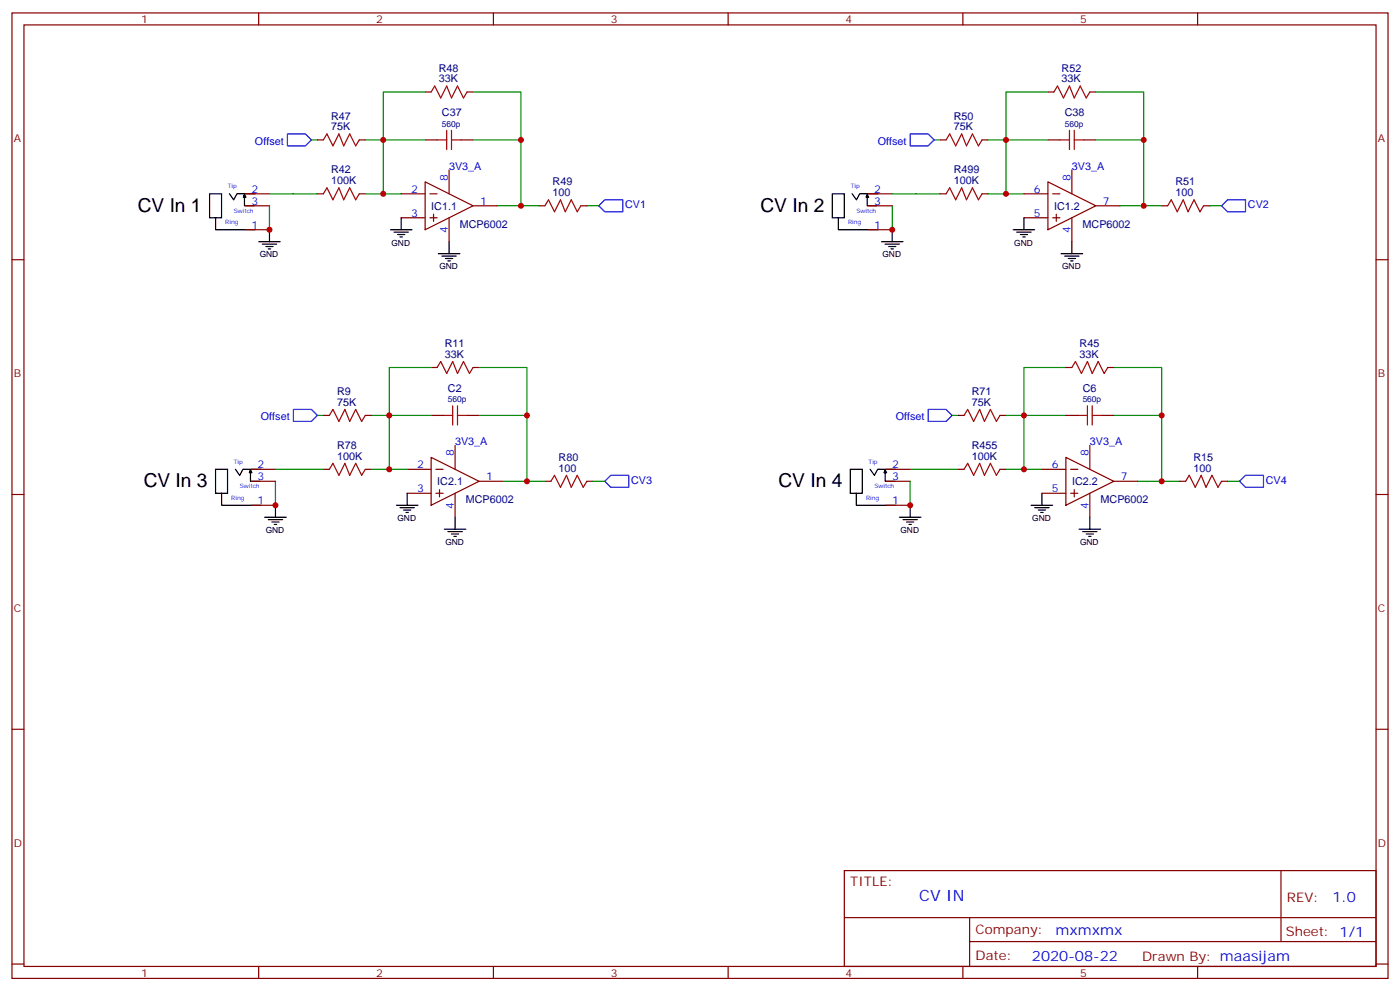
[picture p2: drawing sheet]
<svg xmlns="http://www.w3.org/2000/svg" width="412mm" height="292mm" viewBox="0 0 412 292" stroke-linecap="round" stroke-linejoin="round" font-family="sans-serif">
<g fill="none" stroke="#870000" stroke-width=".35">
<path d="M3.5 3.8h405.4v284.3h-405.4zM7.1 7.3h398.2v277.3h-398.2zM76.2 3.8v3.5M145.3 3.8v3.5M214.5 3.8v3.5M283.6 3.8v3.5M352.8 3.8v3.5M125.2 27.1h1.8M137.6 27.1h1.7M308.7 27.1h1.7M321 27.1h1.8M72.3 57.1h7.1"/>
<path d="M93.5 41.2h1.7M93.5 57.1h1.7M105.8 41.2h1.8M105.8 57.1h1.8M118.2 57.1h7M125.2 53.6l14.1 7-14.1 7.1zM125.2 41.2h3.6M126.6 57.1h2.2M132.3 50v7.1M135.8 41.2h3.5M255.8 57.1h7M276.9 41.2h1.8"/>
<path d="M276.9 57.1h1.8M289.3 41.2h1.7M289.3 57.1h1.7M301.6 57.1h7.1M308.7 53.6l14.1 7-14.1 7.1zM308.7 41.2h3.5M310.1 57.1h2.1M315.7 50v7.1M319.3 41.2h3.5M3.5 76.5h3.6M72.3 67.7h7.1M72.3 60.6h7.1"/>
<path d="M118.2 64.1h7M126.6 64.1h2.2M127.7 63.1v2.1M132.3 64.1v7.1M139.3 60.6h7.1M158.7 60.6h1.8M171.1 60.6h1.8M255.8 67.7h7M255.8 60.6h7M301.6 64.1h7.1M310.1 64.1h2.1M311.1 63.1v2.1"/>
<path d="M315.7 64.1v7.1M322.8 60.6h7M342.2 60.6h1.8M354.5 60.6h1.8M405.3 76.5h3.6M127 108.2h1.8M139.3 108.2h1.8M314 108.2h1.7M326.3 108.2h1.8M74.1 138.2h7M95.2 122.3h1.8M95.2 138.2h1.8"/>
<path d="M107.6 122.3h1.8M107.6 138.2h1.8M119.9 138.2h7.1M127 134.7l14.1 7-14.1 7.1zM127 122.3h3.5M128.4 138.2h2.1M134.1 131.2v7M137.6 122.3h3.5M261.1 138.2h7M282.2 122.3h1.8M282.2 138.2h1.8M294.6 122.3h1.7"/>
<path d="M294.6 138.2h1.7M306.9 138.2h7.1M314 134.7l14.1 7-14.1 7.1zM314 122.3h3.5M315.4 138.2h2.1M321 131.2v7M324.6 122.3h3.5M3.5 145.6h3.6M74.1 141.7h7M74.1 148.8h7M119.9 145.3h7.1M128.4 145.3h2.1"/>
<path d="M129.5 144.2v2.1M134.1 145.3v7M141.1 141.7h7.1M160.5 141.7h1.8M172.9 141.7h1.7M261.1 141.7h7M261.1 148.8h7M306.9 145.3h7.1M315.4 145.3h2.1M316.4 144.2v2.1M321 145.3v7M328.1 141.7h7"/>
<path d="M347.5 141.7h1.7M359.8 141.7h1.8M405.3 145.6h3.6M3.5 214.8h3.6M405.3 214.8h3.6M248.7 256.4h156.6v28.2h-156.6zM377.3 256.4v20.9M248.7 270.2h156.5M285.6 277.3h119.6M285.6 270.2v14.2M3.5 283.9h3.6M76.2 284.6v3.5"/>
<path d="M145.3 284.6v3.5M214.5 284.6v3.5M283.6 284.6v3.5M352.8 284.6v3.5M405.3 283.9h3.6"/>
</g>
<g fill="none" stroke="#000" stroke-width=".35">
<path d="M61.7 57.1h3.6v7h-3.6zM67.6 57l1.2 1.9 1-1.8h5.4M72 57.7v-.3l-.3 .7h.7l-.4-.8v3.3h2.9M245.2 57.1h3.5v7h-3.5zM251 57l1.3 1.9 1-1.8h5.3M255.5 57.7l-.1-.3-.3 .7h.8l-.4-.8v3.3h2.8M63.4 64.1l.1 3.6h11.7M76.2 71.2h6.3M77.3 71.9h4.2M78.3 72.6h2.1M79 73.3h.7M79.4 67.7v3.5"/>
<path d="M115 67.7h6.4M116.1 68.4h4.2M117.1 69.1h2.1M117.8 69.8h.7M118.2 64.1v3.6M129.1 74.7h6.4M130.2 75.4h4.2M131.2 76.1h2.1M131.9 76.8h.7M132.3 71.2v3.5M246.9 64.1l.1 3.6h11.6M259.6 71.2h6.4"/>
<path d="M260.7 71.9h4.2M261.8 72.6h2.1M262.5 73.3h.7M262.8 67.7v3.5M298.4 67.7h6.4M299.5 68.4h4.2M300.6 69.1h2.1M301.3 69.8h.7M301.6 64.1v3.6M312.6 74.7h6.3M313.6 75.4h4.3M314.7 76.1h2.1"/>
<path d="M315.4 76.8h.7M315.7 71.2v3.5M63.5 138.2h3.5v7.1h-3.5zM69.3 138.2l1.3 1.8 1-1.8h5.3M73.8 138.9v-.4l-.4 .7h.8l-.4-.8v3.3h2.8M250.5 138.2h3.5v7.1h-3.5zM256.3 138.2l1.3 1.8 .9-1.8h5.4M260.8 138.9l-.1-.4-.3 .7h.8l-.4-.8v3.3h2.8M65.2 145.3l.1 3.5h11.6M78 152.3h6.3M79 153h4.3M80.1 153.7h2.1"/>
<path d="M80.8 154.4h.7M81.1 148.8v3.5M116.8 148.8h6.3M117.8 149.5h4.3M118.9 150.2h2.1M119.6 150.9h.7M119.9 145.3v3.5M130.9 155.9h6.3M131.9 156.6h4.3M133 157.3h2.1M133.7 158h.7M134.1 152.3v3.6"/>
<path d="M252.2 145.3v3.5h11.7M264.9 152.3h6.4M266 153h4.2M267.1 153.7h2.1M267.8 154.4h.7M268.1 148.8v3.5M303.7 148.8h6.4M304.8 149.5h4.2M305.9 150.2h2.1M306.6 150.9h.7M306.9 145.3v3.5M317.9 155.9h6.3"/>
<path d="M318.9 156.6h4.2M320 157.3h2.1M320.7 158h.7M321 152.3v3.6"/>
</g>
<g fill="none" stroke="#008700" stroke-width=".35">
<path d="M125.2 27.1h-12.3v14.1h-5.3M139.3 27.1h14.2v14.1M308.7 27.1h-12.4v14.1h-5.3M322.8 27.1h14.1v14.1M79.4 57.1h14.1M91.7 41.2h1.8M107.6 57.1h10.6M125.2 41.2h-12.3v15.9M139.3 41.2h14.2v19.4h-7.1M262.8 57.1h14.1M275.2 41.2h1.7M291 57.1h10.6"/>
<path d="M308.7 41.2h-12.4v15.9M322.8 41.2h14.1v19.4h-7.1M79.4 60.6v7.1M153.5 60.6h5.2M172.9 60.6h3.5M262.8 60.6v7.1M336.9 60.6h5.3M356.3 60.6h3.5M127 108.2h-12.3v14.1h-5.3M141.1 108.2h14.1v14.1M314 108.2h-12.4v14.1h-5.3M328.1 108.2h14.1v14.1"/>
<path d="M81.1 138.2h14.1M93.5 122.3h1.7M109.4 138.2h10.5M127 122.3h-12.3v15.9M141.1 122.3h14.1v19.4h-7M268.1 138.2h14.1M280.5 122.3h1.7M296.3 138.2h10.6M314 122.3h-12.4v15.9M328.1 122.3h14.1v19.4h-7.1M81.1 141.7v7.1M155.2 141.7h5.3"/>
<path d="M174.6 141.7h3.6M268.1 141.7v7.1M342.2 141.7h5.3M361.6 141.7h3.5"/>
</g>
<path d="M84.7 39.4h5.3l1.7 1.8-1.7 1.8h-5.3zM268.1 39.4h5.3l1.8 1.8-1.8 1.8h-5.3zM361.6 58.8h5.3v3.6h-5.3l-1.8-1.8zM176.4 60.6l1.8-1.8h5.2v3.6h-5.2zM86.4 120.6h5.3l1.8 1.7-1.8 1.8h-5.3zM273.4 120.6h5.3l1.8 1.7-1.8 1.8h-5.3zM178.2 141.7l1.7-1.7h5.3v3.5h-5.3zM365.1 141.7l1.8-1.7h5.3v3.5h-5.3z" fill="none" stroke="#00f" stroke-width=".35"/>
<g fill="none" stroke="#a10000" stroke-width=".35">
<path d="M127 27.1l1.1-1.8 1.7 3.6 1.8-3.6 1.4 3.6 1.8-3.6 1.7 3.6 1.1-1.8M131.6 38.4v5.6M133 38.4v5.6M310.4 27.1l1.1-1.8 1.8 3.6 1.7-3.6 1.4 3.6 1.8-3.6 1.8 3.6 1-1.8M315 38.4v5.6M316.4 38.4v5.6M95.2 41.2l1.1-1.8 1.8 3.6 1.7-3.6 1.4 3.6 1.8-3.6 1.8 3.6 1-1.8M95.2 57.1l1.1-1.8 1.8 3.5 1.7-3.5 1.4 3.5 1.8-3.5 1.8 3.5 1-1.7M128.8 41.2h2.8M133 41.2h2.8M278.7 41.2l1.1-1.8 1.7 3.6 1.8-3.6 1.4 3.6 1.8-3.6 1.7 3.6 1.1-1.8M278.7 57.1l1.1-1.8 1.7 3.5 1.8-3.5 1.4 3.5 1.8-3.5 1.7 3.5 1.1-1.7"/>
<path d="M312.2 41.2h2.8M316.4 41.2h2.9M160.5 60.6l1.1-1.8 1.7 3.6 1.8-3.6 1.4 3.6 1.8-3.6 1.7 3.6 1.1-1.8M344 60.6l1-1.8 1.8 3.6 1.7-3.6 1.5 3.6 1.7-3.6 1.8 3.6 1-1.8M128.8 108.2l1-1.7 1.8 3.5 1.7-3.5 1.5 3.5 1.7-3.5 1.8 3.5 1-1.8M133.3 119.5v5.7M134.8 119.5v5.7M315.7 108.2l1.1-1.7 1.8 3.5 1.7-3.5 1.4 3.5 1.8-3.5 1.8 3.5 1-1.8M320.3 119.5v5.7M321.7 119.5v5.7M97 122.3l1.1-1.7 1.7 3.5 1.8-3.5 1.4 3.5 1.8-3.5 1.7 3.5 1.1-1.8M97 138.2l1.1-1.7 1.7 3.5 1.8-3.5 1.4 3.5 1.8-3.5 1.7 3.5 1.1-1.8"/>
<path d="M130.5 122.3h2.8M134.8 122.3h2.8M284 138.2l1-1.7 1.8 3.5 1.8-3.5 1.4 3.5 1.7-3.5 1.8 3.5 1.1-1.8M284 122.3l1-1.7 1.8 3.5 1.8-3.5 1.4 3.5 1.7-3.5 1.8 3.5 1.1-1.8M317.5 122.3h2.8M321.7 122.3h2.9M162.3 141.7l1-1.7 1.8 3.5 1.8-3.5 1.4 3.5 1.7-3.5 1.8 3.5 1.1-1.8M349.2 141.7l1.1-1.7 1.8 3.5 1.7-3.5 1.4 3.5 1.8-3.5 1.8 3.5 1-1.8"/>
</g>
<g fill="#c00">
<circle cx="342.2" cy="141.7" r=".88"/>
<circle cx="342.2" cy="122.3" r=".88"/>
<circle cx="301.6" cy="122.3" r=".88"/>
<circle cx="301.6" cy="138.2" r=".88"/>
<circle cx="268.1" cy="148.8" r=".88"/>
<circle cx="79.4" cy="67.7" r=".88"/>
<circle cx="112.9" cy="57.1" r=".88"/>
<circle cx="112.9" cy="41.2" r=".88"/>
<circle cx="153.5" cy="41.2" r=".88"/>
<circle cx="153.5" cy="60.6" r=".88"/>
<circle cx="262.8" cy="67.7" r=".88"/>
<circle cx="296.3" cy="57.1" r=".88"/>
<circle cx="296.3" cy="41.2" r=".88"/>
<circle cx="336.9" cy="41.2" r=".88"/>
<circle cx="336.9" cy="60.6" r=".88"/>
<circle cx="81.1" cy="148.8" r=".88"/>
<circle cx="114.7" cy="138.2" r=".88"/>
<circle cx="114.7" cy="122.3" r=".88"/>
<circle cx="155.2" cy="122.3" r=".88"/>
<circle cx="155.2" cy="141.7" r=".88"/>
</g>
<g font-size="5.6">
<text x="40.6" y="62.4">CV In 1</text>
<text x="224" y="62.4">CV In 2</text>
<text x="42.3" y="143.5">CV In 3</text>
<text x="229.3" y="143.5">CV In 4</text>
</g>
<text font-size="4.6" fill="#00f" x="270.8" y="265.4">CV IN</text>
<g font-size="4.2" fill="#00f">
<text x="392.5" y="265.7">1.0</text>
<text x="310.9" y="275.2">mxmxmx</text>
<text x="304" y="283">2020-08-22</text>
</g>
<g font-size="3.9" fill="#800">
<text x="250.5" y="261">TITLE:</text>
<text x="379.1" y="265.7">REV:</text>
<text x="287.4" y="275.2">Company:</text>
<text x="378.7" y="275.8">Sheet: 1/1</text>
<text x="287.4" y="282.9">Date:</text>
<text x="336.4" y="282.9">Drawn By: maasijam</text>
</g>
<g font-size="3.2" fill="#800">
<text x="41.6" y="6.8">1</text>
<text x="110.8" y="6.8">2</text>
<text x="179.9" y="6.8">3</text>
<text x="249.1" y="6.8">4</text>
<text x="318.2" y="6.8">5</text>
<text x="4.1" y="41.9">A</text>
<text x="405.9" y="41.9">A</text>
<text x="4.1" y="111.1">B</text>
<text x="405.9" y="111.1">B</text>
<text x="4.1" y="180.2">C</text>
<text x="405.9" y="180.2">C</text>
<text x="4.1" y="249.3">D</text>
<text x="405.9" y="249.3">D</text>
<text x="41.6" y="287.6">1</text>
<text x="110.8" y="287.6">2</text>
<text x="179.9" y="287.6">3</text>
<text x="249.1" y="287.6">4</text>
<text x="318.2" y="287.6">5</text>
</g>
<g font-size="3.2" fill="#000080">
<text x="129.3" y="21.1">R48</text>
<text x="312.7" y="21.1">R52</text>
<text x="129.3" y="24.3">33K</text>
<text x="312.7" y="24.3">33K</text>
<text x="97.5" y="35.3">R47</text>
<text x="130.2" y="34.2">C37</text>
<text x="281" y="35.3">R50</text>
<text x="313.6" y="34.2">C38</text>
<text x="97.5" y="38.4">75K</text>
<text x="281" y="38.4">75K</text>
<text x="97.5" y="51.1">R42</text>
<text x="281" y="51.1">R499</text>
<text x="97.5" y="54.3">100K</text>
<text x="162.8" y="57.8">100</text>
<text x="162.8" y="54.6">R49</text>
<text x="281" y="54.3">100K</text>
<text x="346.2" y="57.8">100</text>
<text x="346.2" y="54.6">R51</text>
<text x="127.1" y="61.7">IC1.1</text>
<text x="310.5" y="61.7">IC1.2</text>
<text x="135.5" y="67">MCP6002</text>
<text x="318.9" y="67">MCP6002</text>
<text x="131" y="105.4">33K</text>
<text x="131" y="102.2">R11</text>
<text x="318" y="105.4">33K</text>
<text x="318" y="102.2">R45</text>
<text x="99.3" y="119.5">75K</text>
<text x="99.3" y="116.4">R9</text>
<text x="132" y="115.3">C2</text>
<text x="286.3" y="119.5">75K</text>
<text x="286.3" y="116.4">R71</text>
<text x="318.9" y="115.3">C6</text>
<text x="99.3" y="135.4">100K</text>
<text x="99.3" y="132.2">R78</text>
<text x="164.6" y="135.7">R80</text>
<text x="286.3" y="135.4">100K</text>
<text x="286.3" y="132.2">R455</text>
<text x="351.5" y="135.7">R15</text>
<text x="128.8" y="142.9">IC2.1</text>
<text x="164.6" y="138.9">100</text>
<text x="315.8" y="142.9">IC2.2</text>
<text x="351.5" y="138.9">100</text>
<text x="137.2" y="148.2">MCP6002</text>
<text x="324.2" y="148.2">MCP6002</text>
</g>
<g font-size="3.2" fill="#00f">
<text x="75.1" y="42.6">Offset</text>
<text x="258.5" y="42.6">Offset</text>
<text x="131.9" y="53.2" transform="rotate(-90 131.9 53.2)">8</text>
<text x="132.3" y="50">3V3_A</text>
<text x="315.4" y="53.2" transform="rotate(-90 315.4 53.2)">8</text>
<text x="315.7" y="50">3V3_A</text>
<text x="74.1" y="56.7">2</text>
<text x="121.1" y="56.7">2</text>
<text x="257.5" y="56.7">2</text>
<text x="304.5" y="56.7">6</text>
<text x="74.1" y="60.3">3</text>
<text x="121.1" y="63.8">3</text>
<text x="141.5" y="60.3">1</text>
<text x="184.2" y="61.3">CV1</text>
<text x="257.5" y="60.3">3</text>
<text x="304.5" y="63.8">5</text>
<text x="324.9" y="60.3">7</text>
<text x="367.6" y="61.3">CV2</text>
<text x="74.1" y="67.3">1</text>
<text x="131.9" y="68.6" transform="rotate(-90 131.9 68.6)">4</text>
<text x="257.5" y="67.3">1</text>
<text x="315.4" y="68.6" transform="rotate(-90 315.4 68.6)">4</text>
<text x="76.9" y="123.8">Offset</text>
<text x="263.8" y="123.8">Offset</text>
<text x="134.1" y="131.2">3V3_A</text>
<text x="321" y="131.2">3V3_A</text>
<text x="75.8" y="137.9">2</text>
<text x="122.9" y="137.9">2</text>
<text x="133.7" y="134.3" transform="rotate(-90 133.7 134.3)">8</text>
<text x="262.8" y="137.9">2</text>
<text x="309.8" y="137.9">6</text>
<text x="320.7" y="134.3" transform="rotate(-90 320.7 134.3)">8</text>
<text x="75.8" y="141.4">3</text>
<text x="143.2" y="141.4">1</text>
<text x="185.9" y="142.4">CV3</text>
<text x="262.8" y="141.4">3</text>
<text x="330.2" y="141.4">7</text>
<text x="372.9" y="142.4">CV4</text>
<text x="75.8" y="148.4">1</text>
<text x="122.9" y="144.9">3</text>
<text x="133.7" y="149.8" transform="rotate(-90 133.7 149.8)">4</text>
<text x="262.8" y="148.4">1</text>
<text x="309.8" y="144.9">5</text>
<text x="320.7" y="149.8" transform="rotate(-90 320.7 149.8)">4</text>
</g>
<g font-size="2.5" fill="#000080">
<text x="130.2" y="37.3">560p</text>
<text x="313.6" y="37.3">560p</text>
<text x="131.9" y="118.5">560p</text>
<text x="318.9" y="118.5">560p</text>
</g>
<g font-size="2.5">
<text x="76.5" y="75.8">GND</text>
<text x="115.3" y="72.3">GND</text>
<text x="259.9" y="75.8">GND</text>
<text x="298.8" y="72.3">GND</text>
<text x="129.4" y="79.4">GND</text>
<text x="312.9" y="79.4">GND</text>
<text x="117.1" y="153.4">GND</text>
<text x="304" y="153.4">GND</text>
<text x="78.3" y="157">GND</text>
<text x="131.2" y="160.5">GND</text>
<text x="265.2" y="157">GND</text>
<text x="318.2" y="160.5">GND</text>
</g>
<g font-size="1.8" fill="#00f">
<text x="67.1" y="55.4">Tip</text>
<text x="250.6" y="55.4">Tip</text>
<text x="66.4" y="66">Ring</text>
<text x="68.9" y="62.6">Switch</text>
<text x="249.8" y="66">Ring</text>
<text x="252.3" y="62.6">Switch</text>
<text x="68.9" y="136.5">Tip</text>
<text x="255.9" y="136.5">Tip</text>
<text x="70.6" y="143.8">Switch</text>
<text x="257.6" y="143.8">Switch</text>
<text x="68.1" y="147.1">Ring</text>
<text x="255.1" y="147.1">Ring</text>
</g>
</svg>
